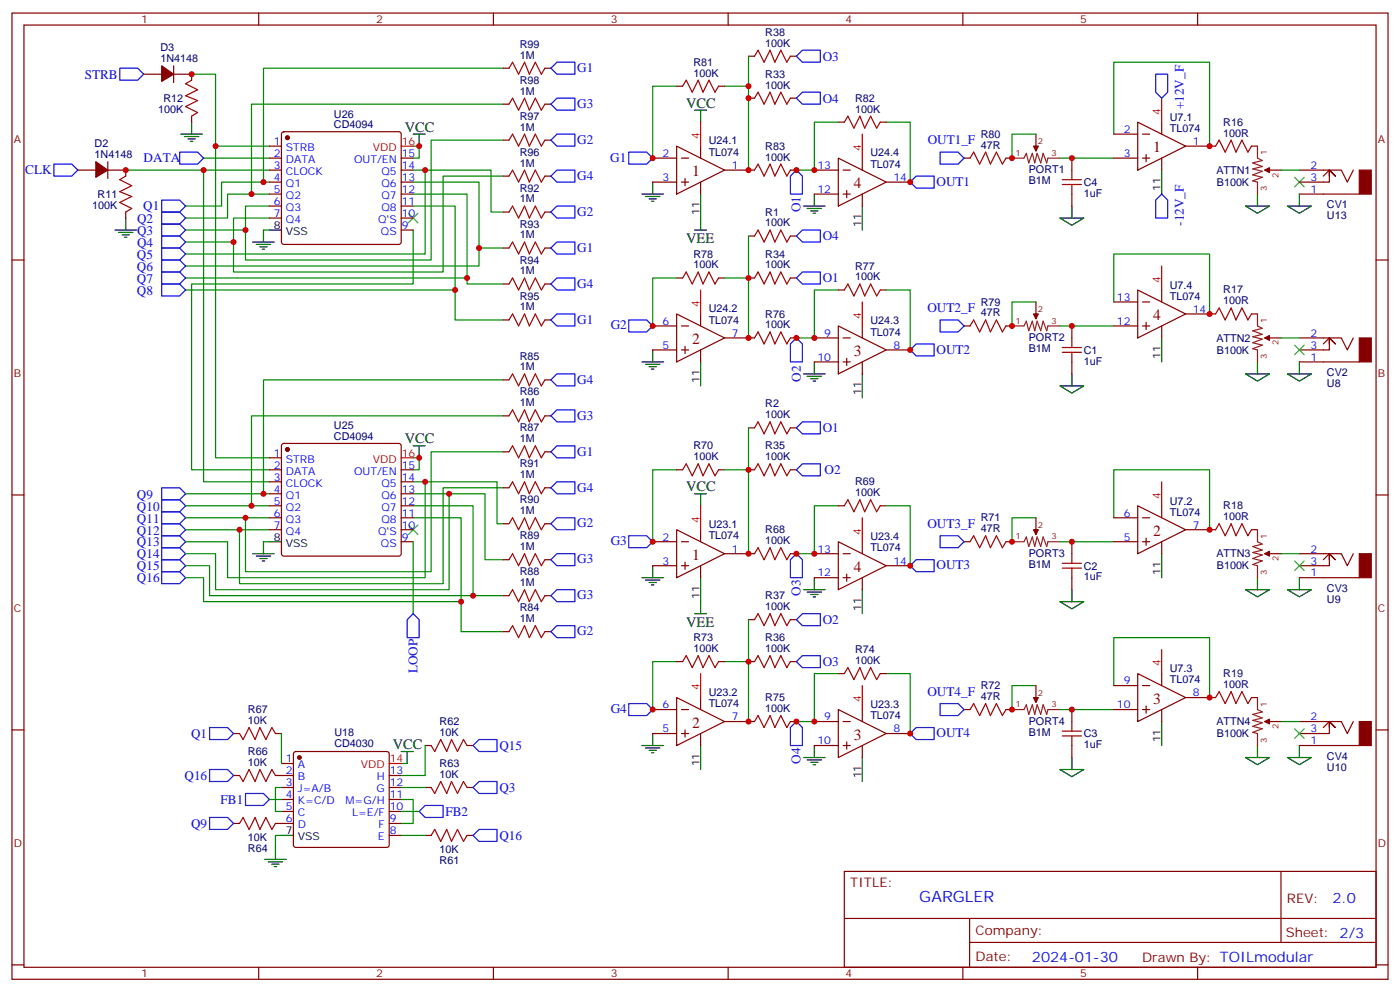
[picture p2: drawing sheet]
<svg xmlns="http://www.w3.org/2000/svg" width="412mm" height="292mm" viewBox="0 0 412 292" stroke-linecap="round" stroke-linejoin="round" font-family="sans-serif">
<g fill="none" stroke="#870000" stroke-width=".35">
<path d="M3.5 3.8h405.4v284.4h-405.4zM7.1 7.4h398.2v277.3h-398.2zM51.2 19.4v4.9M76.2 3.8v3.6M145.3 3.8v3.6M214.5 3.8v3.6M220.5 16.5h1.7M232.8 16.5h1.8M283.6 3.8v3.6M352.8 3.8v3.6M42.3 21.8h5.3M51.2 21.8h5.2v1.8"/>
<path d="M56.4 34.2v1.7M83.1 39l.5-.2h33.9l.5 .2 .2 .5v31.7l-.3 .5-.4 .2h-33.9l-.5-.2-.2-.5v-31.7zM148.2 30.7h1.7M148.2 20.1h1.7M160.5 30.7h1.8M160.5 20.1h1.8M199.3 25.4h1.8M211.7 25.4h1.7M220.5 28.9h1.7M232.8 28.9h1.8M246.9 35.9h1.8M259.3 35.9h1.8"/>
<path d="M305.2 39.5v3.5M328.1 39.5h7M335.1 35.9l14.1 7.1-14.1 7.1zM336.5 39.5h2.2M342.2 35.9v3.6M22.9 50.1h5.3M31.7 50.1h5.3v1.7M31.7 47.6v4.9M79.4 46.5h3.5M79.4 50.1h3.5M79.4 57.1h3.5M79.4 53.6h3.5"/>
<path d="M79.4 43h3.5M118.2 46.5h3.5M118.2 50.1h3.5M118.2 57.1h3.5M118.2 53.6h3.5M148.2 51.8h1.7M148.2 41.2h1.7M160.5 51.8h1.8M160.5 41.2h1.8M192.3 46.5h7M192.3 53.6h7M199.3 43l14.1 7.1-14.1 7z"/>
<path d="M200.7 46.5h2.1M200.7 53.6h2.1M201.8 52.5v2.1M206.4 43v3.5M206.4 53.6v3.5M213.4 50.1h8.8M232.8 50.1h1.8M239.9 50.1h7M239.9 57.1h7M246.9 46.5l14.2 7.1-14.2 7zM248.4 50.1h2.1M248.4 57.1h2.1"/>
<path d="M249.4 56.1v2.1M254 46.5v3.6M254 57.1v3.5M261.1 53.6h7M284 46.5h1.8M296.3 46.5h1.8M315.7 46.5v3.6M315.7 57.1v3.5M328.1 46.5h7M336.5 46.5h2.2M337.6 45.5v2.1M342.2 46.5v3.6"/>
<path d="M349.2 43h8.9M368.7 43h1.7M373.9 50.1h3.6M382.8 50.1h12.3l1.8 3.5 1.7-3.5M382.8 57.1h17.6M389.8 51.8l1.8-1.7 1.7 1.7-1.7-1.7v3.5h-8.8M3.5 76.5h3.6M37 62.4v1.8M79.4 60.6h3.5M79.4 64.2h3.5M118.2 60.6h3.5M118.2 64.2h3.5"/>
<path d="M118.2 67.7h3.5M148.2 62.4h1.7M148.2 73h1.7M160.5 62.4h1.8M160.5 73h1.8M220.5 69.5h1.7M232.8 69.5h1.8M405.3 76.5h3.6M148.2 83.6h1.7M148.2 94.2h1.7M160.5 83.6h1.8M160.5 94.2h1.8"/>
<path d="M192.3 95.9h7M199.3 92.4l14.1 7-14.1 7.1zM199.3 81.8h1.8M200.7 95.9h2.1M206.4 92.4v3.5M211.7 81.8h1.7M213.4 99.4h8.8M220.5 81.8h1.7M232.8 99.4h1.8M232.8 81.8h1.8M239.9 99.4h7M246.9 95.9l14.2 7.1-14.2 7z"/>
<path d="M246.9 85.3h1.8M248.4 99.4h2.1M254 95.9v3.5M259.3 85.3h1.8M284 95.9h1.8M296.3 95.9h1.8M305.2 88.9v3.5M315.7 95.9v3.5M328.1 95.9h7M328.1 88.9h7M335.1 85.3l14.1 7.1-14.1 7zM336.5 95.9h2.2"/>
<path d="M336.5 88.9h2.2M337.6 94.9v2.1M342.2 85.3v3.6M342.2 95.9v3.5M349.2 92.4h8.9M368.7 92.4h1.7M373.9 99.4h3.6M382.8 99.4h12.3l1.8 3.6 1.7-3.6M148.2 111.8h1.7M160.5 111.8h1.8M192.3 103h7M200.7 103h2.1"/>
<path d="M201.8 101.9v2.1M206.4 103v3.5M239.9 106.5h7M248.4 106.5h2.1M249.4 105.4v2.2M254 106.5v3.5M261.1 103h7M315.7 106.5v3.5M382.8 106.5h17.6M389.8 101.2l1.8-1.8 1.7 1.8-1.7-1.8v3.6h-8.8M79.4 138.3h3.5M79.4 134.7h3.5"/>
<path d="M83.1 130.7l.5-.2h33.9l.5 .2 .2 .5v31.7l-.3 .5-.4 .3h-33.9l-.5-.3-.2-.5v-31.7zM118.2 138.3h3.5M148.2 122.4h1.7M148.2 133h1.7M160.5 122.4h1.8M160.5 133h1.8M199.3 138.3h1.8M211.7 138.3h1.7M220.5 138.3h1.7M220.5 125.9h1.7M232.8 138.3h1.8M232.8 125.9h1.8"/>
<path d="M3.5 145.7h3.6M79.4 148.8h3.5M79.4 141.8h3.5M79.4 145.3h3.5M79.4 152.4h3.5M79.4 155.9h3.5M118.2 148.8h3.5M118.2 159.4h3.5M118.2 141.8h3.5M118.2 145.3h3.5M118.2 152.4h3.5M118.2 155.9h3.5"/>
<path d="M148.2 154.1h1.7M148.2 143.5h1.7M160.5 154.1h1.8M160.5 143.5h1.8M192.3 159.4h7M199.3 155.9l14.1 7-14.1 7.1zM200.7 159.4h2.1M206.4 155.9v3.5M246.9 159.4l14.2 7.1-14.2 7zM246.9 148.8h1.8M254 159.4v3.5M259.3 148.8h1.8"/>
<path d="M284 159.4h1.8M296.3 159.4h1.8M305.2 152.4v3.5M315.7 159.4v3.5M328.1 159.4h7M328.1 152.4h7M335.1 148.8l14.1 7.1-14.1 7zM336.5 159.4h2.2M336.5 152.4h2.2M337.6 158.4v2.1M342.2 148.8v3.6M342.2 159.4v3.5"/>
<path d="M349.2 155.9h8.9M368.7 155.9h1.7M405.3 145.7h3.6M148.2 175.3h1.7M148.2 164.7h1.7M160.5 175.3h1.8M160.5 164.7h1.8M192.3 166.5h7M200.7 166.5h2.1M201.8 165.4v2.1M206.4 166.5v3.5M213.4 162.9h8.8"/>
<path d="M232.8 162.9h1.8M239.9 162.9h7M239.9 170h7M248.4 162.9h2.1M248.4 170h2.1M249.4 168.9v2.2M254 170v3.5M261.1 166.5h7M315.7 170v3.5M373.9 162.9h3.6M382.8 162.9h12.3l1.8 3.6 1.7-3.6M382.8 170h17.6"/>
<path d="M389.8 164.7l1.8-1.8 1.7 1.8-1.7-1.8v3.6h-8.8M148.2 185.9h1.7M160.5 185.9h1.8M199.3 194.7h1.8M211.7 194.7h1.7M220.5 194.7h1.7M220.5 182.4h1.7M232.8 194.7h1.8M232.8 182.4h1.8M246.9 198.2h1.8M259.3 198.2h1.8M335.1 198.2l14.1 7.1-14.1 7z"/>
<path d="M342.2 198.2v3.6M3.5 214.8h3.6M68.8 215.9h1.8M81.1 215.9h1.8M125.2 219.4h1.8M137.6 219.4h1.7M192.3 215.9h7M192.3 208.8h7M199.3 205.3l14.1 7-14.1 7.1zM200.7 215.9h2.1M200.7 208.8h2.1M201.8 214.8v2.1"/>
<path d="M206.4 205.3v3.5M206.4 215.9v3.5M213.4 212.3h8.8M232.8 212.3h1.8M239.9 219.4h7M239.9 212.3h7M246.9 208.8l14.2 7.1-14.2 7zM248.4 219.4h2.1M248.4 212.3h2.1M249.4 218.3v2.2M254 208.8v3.5M254 219.4v3.5"/>
<path d="M261.1 215.9h7M284 208.8h1.8M296.3 208.8h1.8M305.2 201.8v3.5M315.7 208.8v3.5M315.7 219.4v3.5M328.1 208.8h7M328.1 201.8h7M336.5 208.8h2.2M336.5 201.8h2.2M337.6 207.8v2.1M342.2 208.8v3.5"/>
<path d="M349.2 205.3h8.9M368.7 205.3h1.7M373.9 212.3h3.6M382.8 212.3h12.3l1.8 3.6 1.7-3.6M382.8 219.4h17.6M389.8 214.1l1.8-1.8 1.7 1.8-1.7-1.8v3.6h-8.8M405.3 214.8h3.6M68.8 228.2h1.8M81.1 228.2h5.3M82.9 231.7h3.5M82.9 224.7h3.5M82.9 235.3h3.5"/>
<path d="M82.9 238.8h3.5M86.7 221.4l.4-.2h26.8l.5 .2 .3 .5v26.8l-.3 .5-.5 .2h-26.8l-.5-.3-.2-.4v-26.8zM114.7 231.7h3.5M114.7 228.2h3.5M114.7 235.3h3.5M114.7 238.8h3.5M125.2 231.7h1.8M137.6 231.7h1.7M68.8 242.3h1.8M81.1 242.3h5.3M114.7 245.9h3.5M114.7 242.3h3.5"/>
<path d="M125.2 245.9h1.8M137.6 245.9h1.7M248.7 256.4h156.6v28.3h-156.6zM377.3 256.5v20.8M248.7 270.3h156.5M285.6 277.3h119.6M285.6 270.3v14.1M3.5 284h3.6M76.2 284.7v3.5M145.3 284.7v3.5M214.5 284.7v3.5M283.6 284.7v3.5"/>
<path d="M352.8 284.7v3.5M405.3 284h3.6"/>
</g>
<g fill="none" stroke="#008700" stroke-width=".35">
<path d="M220.5 16.5v8.9M56.4 21.8h7.1v21.2M148.2 30.7h-74.1v26.4h5.3M148.2 20.1h-70.6v33.5h1.8M199.3 25.4h-7v21.1M213.4 25.4h7.1v24.7M246.9 35.9h-7v14.2h-5.3M261.1 35.9h7v17.7M305.2 39.5h-7.1v7M328.1 39.5v-21.2h28.2v24.7M37 50.1h42.4M60 50.1v91.7h19.4"/>
<path d="M60 46.5h19.4M63.5 43h15.9M63.5 43v91.7h15.9M74.1 57.1h-7.1v7.1h-12.3M77.6 53.6h-12.3v7h-10.6M121.7 57.1h15.9v26.5h10.6M121.7 53.6h19.4v19.4h7.1M121.7 50.1h22.9v12.3h3.6M121.7 43h1.8v3.5h-1.8M125.2 50.1v24.7h-70.5M148.2 51.8h-17.7v28.2h-61.7v-15.8h10.6M148.2 41.2h-21.2v35.3h-54.7v-15.9h7.1"/>
<path d="M312.2 46.5h15.9M377.5 50.1h5.3M54.7 67.7h17.6M54.7 71.2h14.1M77.6 67.7h1.8M121.7 67.7v15.9h-65.3v54.7h23M121.7 60.6h12.4v33.6h14.1M141.1 73v5.3h-86.4M220.5 69.5v12.3M54.7 85.3h79.4M54.7 81.8h82.9M199.3 81.8h-7v14.1"/>
<path d="M213.4 81.8h7.1v17.6M246.9 85.3h-7v14.1h-5.3M261.1 85.3h7v17.7M305.2 88.9h-7.1v7M312.2 95.9h15.9M328.1 88.9v-14.1h28.2v17.6M377.5 99.4h5.3M148.2 111.8h-70.6v33.5h1.8M121.7 134.7h1.8v3.6h-1.8M148.2 133h-21.2v35.2h-54.7v-15.8h7.1M148.2 122.4h-74.1v26.4h5.3M199.3 138.3h-7v21.1"/>
<path d="M213.4 138.3h7.1v24.6M220.5 125.9v12.4M54.7 145.3h22.9M54.7 148.8h19.4M54.7 152.4h17.6M54.7 155.9h15.9M77.6 159.4h1.8M121.7 152.4h14.1v33.5h12.4M121.7 148.8h17.6v26.5h8.9M121.7 145.3h21.2v19.4h5.3M121.7 141.8h24.7v12.3h1.8M121.7 159.4v21.2"/>
<path d="M125.2 141.8v28.2h-58.2v-10.6h-12.3M132.3 145.3v28.2h-68.8v-10.6h-8.8M148.2 143.5h-17.7v28.3h-59.9v-15.9h8.8M246.9 148.8h-7v14.1h-5.3M261.1 148.8h7v17.7M305.2 152.4h-7.1v7M312.2 159.4h15.9M328.1 152.4v-14.1h28.2v17.6M54.7 166.5h7v8.8h77.6M54.7 170h5.3v7.1h75.8M377.5 162.9h5.3M199.3 194.7h-7v14.1"/>
<path d="M213.4 194.7h7.1v17.6M220.5 182.4v12.3M246.9 198.2h-7v14.1h-5.3M261.1 198.2h7v17.7M82.9 215.9v8.8M125.2 219.4v8.8h-7M305.2 201.8h-7.1v7M312.2 208.8h15.9M328.1 201.8v-14.2h28.2v17.7M377.5 212.3h5.3M79.4 235.3h3.5M82.9 231.7h-1.8v7.1h1.8"/>
<path d="M118.2 235.3h3.5v7h-3.5M118.2 224.7h1.7M118.2 238.8h5.3M118.2 231.7h7M82.9 245.9h-1.8v3.5M118.2 245.9h7"/>
</g>
<g fill="none" stroke="#a10000" stroke-width=".35">
<path d="M222.2 16.5l1.1-1.7 1.8 3.5 1.7-3.5 1.4 3.5 1.8-3.5 1.8 3.5 1-1.8M56.4 23.6l-1.7 1.1 3.5 1.7-3.5 1.8 3.5 1.4-3.5 1.8 3.5 1.7-1.8 1.1M149.9 30.7l1.1-1.8 1.8 3.5 1.7-3.5 1.4 3.5 1.8-3.5 1.8 3.5 1-1.7M149.9 20.1l1.1-1.8 1.8 3.5 1.7-3.5 1.4 3.5 1.8-3.5 1.8 3.5 1-1.7M201.1 25.4l1-1.8 1.8 3.5 1.8-3.5 1.4 3.5 1.7-3.5 1.8 3.5 1.1-1.7M222.2 28.9l1.1-1.8 1.8 3.6 1.7-3.6 1.4 3.6 1.8-3.6 1.8 3.6 1-1.8M248.7 35.9l1.1-1.7 1.7 3.5 1.8-3.5 1.4 3.5 1.8-3.5 1.7 3.5 1.1-1.8M37 51.8l-1.7 1.1 3.5 1.7-3.5 1.8 3.5 1.4-3.5 1.8 3.5 1.7-1.8 1.1M149.9 51.8l1.1-1.7 1.8 3.5 1.7-3.5 1.4 3.5 1.8-3.5 1.8 3.5 1-1.8M149.9 41.2l1.1-1.7 1.8 3.5 1.7-3.5 1.4 3.5 1.8-3.5 1.8 3.5 1-1.8M222.2 50.1l1.1-1.8 1.8 3.5 1.7-3.5 1.4 3.5 1.8-3.5 1.8 3.5 1-1.7M285.8 46.5l1-1.7 1.8 3.5 1.7-3.5 1.4 3.5 1.8-3.5 1.8 3.5 1-1.8"/>
<path d="M312.9 52.9h5.7M312.9 54.3h5.7M315.7 50.1v2.8M315.7 54.3v2.8M358.1 43l1-1.8 1.8 3.6 1.8-3.6 1.4 3.6 1.7-3.6 1.8 3.6 1.1-1.8M149.9 62.4l1.1-1.8 1.8 3.6 1.7-3.6 1.4 3.6 1.8-3.6 1.8 3.6 1-1.8M149.9 73l1.1-1.8 1.8 3.6 1.7-3.6 1.4 3.6 1.8-3.6 1.8 3.6 1-1.8M222.2 69.5l1.1-1.8 1.8 3.5 1.7-3.5 1.4 3.5 1.8-3.5 1.8 3.5 1-1.7M149.9 94.2l1.1-1.8 1.8 3.5 1.7-3.5 1.4 3.5 1.8-3.5 1.8 3.5 1-1.7M149.9 83.6l1.1-1.8 1.8 3.5 1.7-3.5 1.4 3.5 1.8-3.5 1.8 3.5 1-1.7M201.1 81.8l1-1.8 1.8 3.6 1.8-3.6 1.4 3.6 1.7-3.6 1.8 3.6 1.1-1.8M222.2 99.4l1.1-1.7 1.8 3.5 1.7-3.5 1.4 3.5 1.8-3.5 1.8 3.5 1-1.8"/>
<path d="M222.2 81.8l1.1-1.8 1.8 3.6 1.7-3.6 1.4 3.6 1.8-3.6 1.8 3.6 1-1.8M248.7 85.3l1.1-1.7 1.7 3.5 1.8-3.5 1.4 3.5 1.8-3.5 1.7 3.5 1.1-1.8M285.8 95.9l1-1.7 1.8 3.5 1.7-3.5 1.4 3.5 1.8-3.5 1.8 3.5 1-1.8M315.7 99.4v2.9M358.1 92.4l1-1.8 1.8 3.6 1.8-3.6 1.4 3.6 1.7-3.6 1.8 3.6 1.1-1.8M149.9 111.8l1.1-1.8 1.8 3.6 1.7-3.6 1.4 3.6 1.8-3.6 1.8 3.6 1-1.8M312.9 102.3h5.7M312.9 103.7h5.7M315.7 103.7v2.8M149.9 122.4l1.1-1.8 1.8 3.5 1.7-3.5 1.4 3.5 1.8-3.5 1.8 3.5 1-1.7M149.9 133l1.1-1.8 1.8 3.5 1.7-3.5 1.4 3.5 1.8-3.5 1.8 3.5 1-1.7M201.1 138.3l1-1.8 1.8 3.5 1.8-3.5 1.4 3.5 1.7-3.5 1.8 3.5 1.1-1.7"/>
<path d="M222.2 138.3l1.1-1.8 1.8 3.5 1.7-3.5 1.4 3.5 1.8-3.5 1.8 3.5 1-1.7M222.2 125.9l1.1-1.8 1.8 3.6 1.7-3.6 1.4 3.6 1.8-3.6 1.8 3.6 1-1.8M149.9 154.1l1.1-1.7 1.8 3.5 1.7-3.5 1.4 3.5 1.8-3.5 1.8 3.5 1-1.8M149.9 143.5l1.1-1.7 1.8 3.5 1.7-3.5 1.4 3.5 1.8-3.5 1.8 3.5 1-1.8M248.7 148.8l1.1-1.7 1.7 3.5 1.8-3.5 1.4 3.5 1.8-3.5 1.7 3.5 1.1-1.8M285.8 159.4l1-1.7 1.8 3.5 1.7-3.5 1.4 3.5 1.8-3.5 1.8 3.5 1-1.8M358.1 155.9l1-1.8 1.8 3.6 1.8-3.6 1.4 3.6 1.7-3.6 1.8 3.6 1.1-1.8M149.9 175.3l1.1-1.8 1.8 3.6 1.7-3.6 1.4 3.6 1.8-3.6 1.8 3.6 1-1.8M149.9 164.7l1.1-1.8 1.8 3.6 1.7-3.6 1.4 3.6 1.8-3.6 1.8 3.6 1-1.8M222.2 162.9l1.1-1.7 1.8 3.5 1.7-3.5 1.4 3.5 1.8-3.5 1.8 3.5 1-1.8M312.9 165.8h5.7M312.9 167.2h5.7"/>
<path d="M315.7 162.9v2.9M315.7 167.2v2.8M149.9 185.9l1.1-1.8 1.8 3.5 1.7-3.5 1.4 3.5 1.8-3.5 1.8 3.5 1-1.7M201.1 194.7l1-1.8 1.8 3.6 1.8-3.6 1.4 3.6 1.7-3.6 1.8 3.6 1.1-1.8M222.2 194.7l1.1-1.8 1.8 3.6 1.7-3.6 1.4 3.6 1.8-3.6 1.8 3.6 1-1.8M222.2 182.4l1.1-1.8 1.8 3.5 1.7-3.5 1.4 3.5 1.8-3.5 1.8 3.5 1-1.7M248.7 198.2l1.1-1.7 1.7 3.5 1.8-3.5 1.4 3.5 1.8-3.5 1.7 3.5 1.1-1.8M70.6 215.9l1 1.7 1.8-3.5 1.7 3.5 1.5-3.5 1.7 3.5 1.8-3.5 1 1.8M127 219.4l1.1 1.8 1.7-3.6 1.8 3.6 1.4-3.6 1.8 3.6 1.7-3.6 1.1 1.8M222.2 212.3l1.1-1.7 1.8 3.5 1.7-3.5 1.4 3.5 1.8-3.5 1.8 3.5 1-1.8M285.8 208.8l1-1.8 1.8 3.6 1.7-3.6 1.4 3.6 1.8-3.6 1.8 3.6 1-1.8M312.9 215.2h5.7"/>
<path d="M312.9 216.6h5.7M315.7 212.3v2.9M315.7 216.6v2.8M358.1 205.3l1-1.8 1.8 3.5 1.8-3.5 1.4 3.5 1.7-3.5 1.8 3.5 1.1-1.7M70.6 228.2l1 1.8 1.8-3.6 1.7 3.6 1.5-3.6 1.7 3.6 1.8-3.6 1 1.8M127 231.7l1.1 1.8 1.7-3.5 1.8 3.5 1.4-3.5 1.8 3.5 1.7-3.5 1.1 1.7M70.6 242.3l1-1.7 1.8 3.5 1.7-3.5 1.5 3.5 1.7-3.5 1.8 3.5 1-1.8M127 245.9l1.1-1.8 1.7 3.5 1.8-3.5 1.4 3.5 1.8-3.5 1.7 3.5 1.1-1.7"/>
</g>
<g fill="none" stroke="#000" stroke-width=".35">
<path d="M53.3 39.5h6.3M56.4 35.9v3.6M121.7 39.5h3.5M123.5 39.5v3.5M204.6 32.4h3.5M206.4 32.4v3.5M54.3 40.2h4.3M55.4 40.9h2.1M56.1 41.6h.7M189.1 57.1h6.3M190.1 57.8h4.3M191.2 58.5h2.1"/>
<path d="M191.9 59.2h.7M192.3 53.6v3.5M206.4 57.1v10.6M239.9 57.1v3.5M342.2 50.1v7M370.4 57.1v3.5M382.8 57.1v3.5M391.6 50.1v1.7M33.9 67.7h6.3M34.9 68.4h4.3M36 69.1h2.1M36.7 69.8h.7"/>
<path d="M37 64.2v3.5M74.4 71.2h6.4M75.5 71.9h4.2M76.6 72.6h2.1M77.3 73.3h.7M77.6 67.7v3.5M79.4 67.7h3.5M204.6 67.7h3.5M236.7 60.6h6.4M237.8 61.3h4.2M238.8 62.1h2.1M239.5 62.8h.7"/>
<path d="M254 60.6v7.1M312.2 64.2h7.1l-3.6 2.1zM315.7 60.6v3.6M366.9 60.6h7l-3.5 2.2zM379.2 60.6h7.1l-3.5 2.2zM342.2 99.4v7.1M391.6 99.4v1.8M189.1 106.5h6.3M190.1 107.2h4.3M191.2 107.9h2.1M191.9 108.6h.7M192.3 103v3.5"/>
<path d="M206.4 106.5v7.1M236.7 110h6.4M237.8 110.7h4.2M238.8 111.4h2.1M239.5 112.1h.7M239.9 106.5v3.5M254 110v7.1M312.2 113.6h7.1l-3.6 2.1zM315.7 110v3.6M366.9 110h7l-3.5 2.1zM370.4 106.5v3.5M379.2 110h7.1l-3.5 2.1z"/>
<path d="M382.8 106.5v3.5M121.7 131.2h3.5M123.5 131.2v3.5M77.6 159.4v3.5M79.4 159.4h3.5M204.6 145.3h3.5M206.4 145.3v3.5M74.4 162.9h6.4M75.5 163.7h4.2M76.6 164.4h2.1M77.3 165.1h.7M189.1 170h6.3"/>
<path d="M190.1 170.7h4.3M191.2 171.4h2.1M191.9 172.1h.7M192.3 166.5v3.5M206.4 170v10.6M236.7 173.5h6.4M237.8 174.2h4.2M238.8 174.9h2.1M239.5 175.6h.7M239.9 170v3.5M254 173.5v7.1M312.2 177.1h7.1l-3.6 2.1z"/>
<path d="M315.7 173.5v3.6M342.2 162.9v7.1M366.9 173.5h7l-3.5 2.1zM370.4 170v3.5M379.2 173.5h7.1l-3.5 2.1zM382.8 170v3.5M391.6 162.9v1.8M204.6 180.6h3.5M189.1 219.4h6.3M192.3 215.9v3.5M206.4 219.4v7M239.9 219.4v3.5"/>
<path d="M342.2 212.3v7.1M370.4 219.4v3.5M382.8 219.4v3.5M391.6 212.3v1.8M118.2 221.2h3.5M119.9 221.2v3.5M190.1 220.1h4.3M191.2 220.8h2.1M191.9 221.5h.7M236.7 222.9h6.4M237.8 223.6h4.2M238.8 224.3h2.1"/>
<path d="M239.5 225h.7M254 222.9v7.1M312.2 226.4h7.1l-3.6 2.2zM315.7 222.9v3.5M366.9 222.9h7l-3.5 2.1zM379.2 222.9h7.1l-3.5 2.1zM78 252.9h6.3M79 253.6h4.3M80.1 254.3h2.1M80.8 255h.7M81.1 249.4v3.5M82.9 245.9h3.5"/>
</g>
<g fill="#870000" stroke="#870000" stroke-width=".35">
<path d="M400.4 50.1h3.5v7h-3.5z"/>
<path d="M304.4 43h1.5l-.7 1.4z"/>
<path d="M304.4 92.4h1.5l-.7 1.4z"/>
<path d="M400.4 99.4h3.5v7.1h-3.5z"/>
<path d="M304.4 155.9h1.5l-.7 1.4z"/>
<path d="M400.4 162.9h3.5v7.1h-3.5z"/>
<path d="M304.4 205.3h1.5l-.7 1.4z"/>
<path d="M400.4 212.3h3.5v7.1h-3.5z"/>
<path d="M372.5 50.1l1.4-.7v1.4z"/>
<path d="M372.5 99.4l1.4-.7v1.5z"/>
<path d="M372.5 162.9l1.4-.7v1.5z"/>
<path d="M372.5 212.3l1.4-.7v1.4z"/>
<path d="M28.2 47.6l3.5 2.5-3.5 2.1z"/>
<path d="M47.6 19.4l3.6 2.4-3.6 2.2z"/>
<circle cx="88.2" cy="222.9" r=".53"/>
<circle cx="84.7" cy="132.3" r=".53"/>
<circle cx="84.7" cy="40.5" r=".53"/>
</g>
<g fill="none" stroke="#f00" stroke-width=".35">
<path d="M206.4 35.9v7.1M254 39.5v7M342.2 28.9v7M118.2 43h3.5M342.2 78.3v7M206.4 85.3v7.1M254 88.9v7M118.2 134.7h3.5M206.4 148.8v7.1M254 152.4v7M342.2 141.8v7M206.4 198.2v7.1"/>
<path d="M342.2 191.2v7M254 201.8v7M114.7 224.7h3.5"/>
</g>
<path d="M381.4 52.2l2.8 2.8M384.2 52.2l-2.8 2.8M120.3 62.8l2.8 2.8M123.1 62.8l-2.8 2.8M381.4 101.6l2.8 2.8M384.2 101.6l-2.8 2.8M120.3 154.5l2.8 2.8M123.1 154.5l-2.8 2.8M381.4 165.1l2.8 2.8M384.2 165.1l-2.8 2.8M381.4 214.5l2.8 2.8M384.2 214.5l-2.8 2.8" fill="none" stroke="#3c3" stroke-width=".35"/>
<g fill="none" stroke="#00f" stroke-width=".35">
<path d="M234.6 16.5l1.8-1.7h5.3v3.5h-5.3zM35.3 20.1h5.3l1.7 1.7-1.7 1.8h-5.3zM162.3 20.1l1.7-1.8h5.3v3.5h-5.3zM164 28.9h5.3v3.5h-5.3l-1.7-1.7zM234.6 28.9l1.8-1.8h5.3v3.6h-5.3zM340.4 21.8h3.6v5.3l-1.8 1.8-1.8-1.8zM15.9 48.3h5.3l1.7 1.8-1.7 1.7h-5.3zM47.6 58.9h5.3l1.8 1.7-1.8 1.8h-5.3zM52.9 44.8h5.3l1.8 1.7-1.8 1.8h-5.3zM162.3 41.2l1.7-1.7h5.3v3.5h-5.3zM164 50.1h5.3v3.5h-5.3l-1.7-1.8zM185.2 44.8h5.3l1.8 1.7-1.8 1.8h-5.3z"/>
<path d="M234.6 50.1l1.8 1.7v5.3h-3.6v-5.3zM268.1 53.6l1.8-1.8h5.3v3.6h-5.3zM276.9 44.8h5.3l1.8 1.7-1.8 1.8h-5.3zM342.2 57.1l1.8 1.8v5.3h-3.6v-5.3zM47.6 62.4h5.3l1.8 1.8-1.8 1.7h-5.3zM47.6 65.9h5.3l1.8 1.8-1.8 1.8h-5.3zM47.6 69.5h5.3l1.8 1.7-1.8 1.8h-5.3zM47.6 73h5.3l1.8 1.8-1.8 1.7h-5.3zM47.6 76.5h5.3l1.8 1.8-1.8 1.7h-5.3zM162.3 73l1.7-1.8h5.3v3.6h-5.3zM162.3 62.4l1.7-1.8h5.3v3.6h-5.3zM236.4 67.7h5.3v3.5h-5.3l-1.8-1.7z"/>
<path d="M47.6 80h5.3l1.8 1.8-1.8 1.8h-5.3zM47.6 83.6h5.3l1.8 1.7-1.8 1.8h-5.3zM162.3 94.2l1.7-1.8h5.3v3.5h-5.3zM162.3 83.6l1.7-1.8h5.3v3.5h-5.3zM185.2 94.2h5.3l1.8 1.7-1.8 1.8h-5.3zM234.6 81.8l1.8-1.8h5.3v3.6h-5.3zM234.6 99.4l1.8 1.8v5.3h-3.6v-5.3zM276.9 94.2h5.3l1.8 1.7-1.8 1.8h-5.3zM162.3 111.8l1.7-1.8h5.3v3.6h-5.3zM268.1 103l1.8-1.8h5.3v3.5h-5.3zM162.3 122.4l1.7-1.8h5.3v3.5h-5.3zM162.3 133l1.7-1.8h5.3v3.5h-5.3z"/>
<path d="M234.6 138.3l1.8-1.8h5.3v3.5h-5.3zM234.6 125.9l1.8-1.8h5.3v3.6h-5.3zM47.6 143.5h5.3l1.8 1.8-1.8 1.8h-5.3zM47.6 147.1h5.3l1.8 1.7-1.8 1.8h-5.3zM47.6 150.6h5.3l1.8 1.8-1.8 1.7h-5.3zM47.6 154.1h5.3l1.8 1.8-1.8 1.8h-5.3zM47.6 157.7h5.3l1.8 1.7-1.8 1.8h-5.3zM162.3 143.5l1.7-1.7h5.3v3.5h-5.3zM162.3 154.1l1.7-1.7h5.3v3.5h-5.3zM185.2 157.7h5.3l1.8 1.7-1.8 1.8h-5.3zM276.9 157.7h5.3l1.8 1.7-1.8 1.8h-5.3zM47.6 161.2h5.3l1.8 1.7-1.8 1.8h-5.3z"/>
<path d="M47.6 164.7h5.3l1.8 1.8-1.8 1.7h-5.3zM47.6 168.2h5.3l1.8 1.8-1.8 1.8h-5.3zM162.3 164.7l1.7-1.8h5.3v3.6h-5.3zM162.3 175.3l1.7-1.8h5.3v3.6h-5.3zM234.6 162.9l1.8 1.8v5.3h-3.6v-5.3zM268.1 166.5l1.8-1.8h5.3v3.5h-5.3zM121.7 180.6l1.8 1.8v5.2h-3.6v-5.2zM162.3 185.9l1.7-1.8h5.3v3.5h-5.3zM234.6 194.7l1.8-1.8h5.3v3.6h-5.3zM236.4 180.6h5.3v3.5h-5.3l-1.8-1.7zM61.7 214.1h5.3l1.8 1.8-1.8 1.7h-5.3zM139.3 219.4l1.8-1.8h5.3v3.6h-5.3z"/>
<path d="M185.2 207h5.3l1.8 1.8-1.8 1.8h-5.3zM234.6 212.3l1.8 1.8v5.3h-3.6v-5.3zM268.1 215.9l1.8-1.8h5.3v3.5h-5.3zM276.9 207h5.3l1.8 1.8-1.8 1.8h-5.3zM61.7 226.4h5.3l1.8 1.8-1.8 1.8h-5.3zM72.3 233.5h5.3l1.8 1.8-1.8 1.7h-5.3zM123.5 238.8l1.7-1.8h5.3v3.6h-5.3zM139.3 231.7l1.8-1.7h5.3v3.5h-5.3zM61.7 240.6h5.3l1.8 1.7-1.8 1.8h-5.3zM141.1 244.1h5.3v3.5h-5.3l-1.8-1.7z"/>
</g>
<g fill="none" stroke="#8c2424" stroke-width=".35">
<path d="M298.1 46.5h3.5l.7-1.4 .7 2.8 1.1-2.8 .7 2.8 .7-2.8 1.1 2.8 .7-2.8 1 2.8 .4-1.4h3.5M305.2 43v1.4M370.4 43v3.5l1.4 .7-2.8 .7 2.8 1.1-2.8 .7 2.8 .7-2.8 1.1 2.8 .7-2.8 1 1.4 .4v3.5M372.5 50.1h1.4M298.1 95.9h3.5l.7-1.4 .7 2.8 1.1-2.8 .7 2.8 .7-2.8 1.1 2.8 .7-2.8 1 2.8 .4-1.4h3.5M305.2 92.4v1.4M370.4 92.4v3.5l1.4 .7-2.8 .7 2.8 1.1-2.8 .7 2.8 .7-2.8 1.1 2.8 .7-2.8 1 1.4 .4v3.5M372.5 99.4h1.4M298.1 159.4h3.5l.7-1.4 .7 2.8 1.1-2.8 .7 2.8 .7-2.8 1.1 2.8 .7-2.8 1 2.8 .4-1.4h3.5M305.2 155.9v1.4M370.4 155.9v3.5l1.4 .7-2.8 .7 2.8 1.1-2.8 .7 2.8 .7-2.8 1.1 2.8 .7-2.8 1 1.4 .4v3.5M372.5 162.9h1.4"/>
<path d="M298.1 208.8h3.5l.7-1.4 .7 2.8 1.1-2.8 .7 2.8 .7-2.8 1.1 2.8 .7-2.8 1 2.8 .4-1.4h3.5M305.2 205.3v1.4M370.4 205.3v3.5l1.4 .7-2.8 .7 2.8 1.1-2.8 .7 2.8 .7-2.8 1 2.8 .8-2.8 1 1.4 .4v3.5M372.5 212.3h1.4"/>
</g>
<g fill="#c00">
<circle cx="220.5" cy="212.3" r=".88"/>
<circle cx="239.9" cy="162.9" r=".88"/>
<circle cx="220.5" cy="162.9" r=".88"/>
<circle cx="220.5" cy="99.4" r=".88"/>
<circle cx="220.5" cy="50.1" r=".88"/>
<circle cx="123.5" cy="134.7" r=".88"/>
<circle cx="123.5" cy="43" r=".88"/>
<circle cx="298.1" cy="46.5" r=".88"/>
<circle cx="298.1" cy="95.9" r=".88"/>
<circle cx="298.1" cy="159.4" r=".88"/>
<circle cx="298.1" cy="208.8" r=".88"/>
<circle cx="74.1" cy="57.1" r=".88"/>
<circle cx="125.2" cy="50.1" r=".88"/>
<circle cx="141.1" cy="73" r=".88"/>
<circle cx="134.1" cy="85.3" r=".88"/>
<circle cx="68.8" cy="71.2" r=".88"/>
<circle cx="72.3" cy="67.7" r=".88"/>
<circle cx="137.6" cy="81.8" r=".88"/>
<circle cx="77.6" cy="145.3" r=".88"/>
<circle cx="74.1" cy="148.8" r=".88"/>
<circle cx="72.3" cy="152.4" r=".88"/>
<circle cx="70.6" cy="155.9" r=".88"/>
<circle cx="125.2" cy="141.8" r=".88"/>
<circle cx="139.3" cy="175.3" r=".88"/>
<circle cx="135.8" cy="177.1" r=".88"/>
<circle cx="77.6" cy="53.6" r=".88"/>
<circle cx="132.3" cy="145.3" r=".88"/>
<circle cx="239.9" cy="99.4" r=".88"/>
<circle cx="239.9" cy="50.1" r=".88"/>
<circle cx="220.5" cy="81.8" r=".88"/>
<circle cx="220.5" cy="138.3" r=".88"/>
<circle cx="220.5" cy="194.7" r=".88"/>
<circle cx="192.3" cy="95.9" r=".88"/>
<circle cx="192.3" cy="159.4" r=".88"/>
<circle cx="192.3" cy="208.8" r=".88"/>
<circle cx="192.3" cy="46.5" r=".88"/>
<circle cx="356.3" cy="43" r=".88"/>
<circle cx="356.3" cy="92.4" r=".88"/>
<circle cx="356.3" cy="155.9" r=".88"/>
<circle cx="356.3" cy="205.3" r=".88"/>
<circle cx="37" cy="50.1" r=".88"/>
<circle cx="60" cy="50.1" r=".88"/>
<circle cx="56.4" cy="21.8" r=".88"/>
<circle cx="268.1" cy="53.6" r=".88"/>
<circle cx="268.1" cy="103" r=".88"/>
<circle cx="268.1" cy="166.5" r=".88"/>
<circle cx="268.1" cy="215.9" r=".88"/>
<circle cx="63.5" cy="43" r=".88"/>
<circle cx="234.6" cy="50.1" r=".88"/>
<circle cx="234.6" cy="99.4" r=".88"/>
<circle cx="234.6" cy="162.9" r=".88"/>
<circle cx="239.9" cy="212.3" r=".88"/>
<circle cx="234.6" cy="212.3" r=".88"/>
<circle cx="220.5" cy="28.9" r=".88"/>
<circle cx="220.5" cy="25.4" r=".88"/>
<circle cx="315.7" cy="46.5" r=".88"/>
<circle cx="315.7" cy="95.9" r=".88"/>
<circle cx="315.7" cy="159.4" r=".88"/>
<circle cx="315.7" cy="208.8" r=".88"/>
</g>
<g font-size="4.6" fill="#800">
<text x="339.7" y="44.8">1</text>
<text x="203.9" y="51.8">1</text>
<text x="251.5" y="55.4">4</text>
<text x="339.7" y="94.2">4</text>
<text x="203.9" y="101.2">2</text>
<text x="251.5" y="104.7">3</text>
<text x="339.7" y="157.7">2</text>
<text x="203.9" y="164.7">1</text>
<text x="251.5" y="168.2">4</text>
<text x="339.7" y="207">3</text>
<text x="203.9" y="214.1">2</text>
<text x="251.5" y="217.6">3</text>
</g>
<text font-size="4.6" fill="#00f" x="270.8" y="265.5">GARGLER</text>
<g font-size="4.2">
<text x="202.1" y="31.7">VCC</text>
<text x="119.2" y="38.8">VCC</text>
<text x="202.1" y="71.6">VEE</text>
<text x="119.2" y="130.5">VCC</text>
<text x="202.1" y="144.6">VCC</text>
<text x="202.1" y="184.5">VEE</text>
<text x="115.7" y="220.5">VCC</text>
</g>
<g font-size="4.2" fill="#00f">
<text x="392.5" y="265.7">2.0</text>
<text x="304" y="283.1">2024-01-30</text>
</g>
<g font-size="3.9" fill="#00f">
<text x="242.4" y="17.8">O3</text>
<text x="24.9" y="23.1">STRB</text>
<text x="170" y="21.3">G1</text>
<text x="170" y="31.7">G3</text>
<text x="242.4" y="30.2">O4</text>
<text x="348.7" y="32.1" transform="rotate(-90 348.7 32.1)">+12V_F</text>
<text x="42.3" y="47.8">DATA</text>
<text x="170" y="42.3">G2</text>
<text x="179.8" y="47.8">G1</text>
<text x="273.3" y="42.4">OUT1_F</text>
<text x="7.4" y="51.3">CLK</text>
<text x="170" y="52.9">G4</text>
<text x="275.9" y="54.8">OUT1</text>
<text x="40.4" y="65.5">Q2</text>
<text x="42.2" y="61.9">Q1</text>
<text x="170" y="63.5">G2</text>
<text x="235.8" y="62.4" transform="rotate(-90 235.8 62.4)">O1</text>
<text x="40.4" y="69">Q3</text>
<text x="242.4" y="70.7">O4</text>
<text x="348.7" y="66.5" transform="rotate(-90 348.7 66.5)">-12V_F</text>
<text x="40.3" y="76.2">Q5</text>
<text x="40.4" y="72.6">Q4</text>
<text x="170" y="74.2">G1</text>
<text x="40.3" y="79.7">Q6</text>
<text x="40.3" y="83.2">Q7</text>
<text x="242.4" y="83">O1</text>
<text x="40.3" y="86.7">Q8</text>
<text x="170" y="84.7">G4</text>
<text x="170" y="95.4">G1</text>
<text x="273.2" y="91.8">OUT2_F</text>
<text x="179.9" y="96.9">G2</text>
<text x="275.9" y="104.1">OUT2</text>
<text x="170" y="112.9">G4</text>
<text x="235.9" y="112.3" transform="rotate(-90 235.9 112.3)">O2</text>
<text x="170" y="123.5">G3</text>
<text x="242.4" y="127.2">O1</text>
<text x="170" y="134.1">G1</text>
<text x="242.9" y="139.5">O2</text>
<text x="40.3" y="146.7">Q9</text>
<text x="170" y="144.7">G4</text>
<text x="40.3" y="150.2">Q10</text>
<text x="40.3" y="153.8">Q11</text>
<text x="170" y="155.2">G2</text>
<text x="273.2" y="155.3">OUT3_F</text>
<text x="40.3" y="157.3">Q12</text>
<text x="40.3" y="160.8">Q13</text>
<text x="179.9" y="160.4">G3</text>
<text x="40.3" y="164.3">Q14</text>
<text x="40.3" y="167.9">Q15</text>
<text x="170" y="165.8">G3</text>
<text x="275.9" y="167.6">OUT3</text>
<text x="40.3" y="171.4">Q16</text>
<text x="170" y="176.4">G3</text>
<text x="235.8" y="175.3" transform="rotate(-90 235.8 175.3)">O3</text>
<text x="242.4" y="183.6">O2</text>
<text x="170" y="187">G2</text>
<text x="242.4" y="196">O3</text>
<text x="123" y="198.2" transform="rotate(-90 123 198.2)">LOOP</text>
<text x="179.9" y="209.8">G4</text>
<text x="273.2" y="204.7">OUT4_F</text>
<text x="56.3" y="217.1">Q1</text>
<text x="147.1" y="220.7">Q15</text>
<text x="275.9" y="216.9">OUT4</text>
<text x="235.8" y="224.7" transform="rotate(-90 235.8 224.7)">O4</text>
<text x="54.4" y="229.5">Q16</text>
<text x="147.1" y="233">Q3</text>
<text x="65" y="236.5">FB1</text>
<text x="56.3" y="243.6">Q9</text>
<text x="131.2" y="240.1">FB2</text>
<text x="147.1" y="247.1">Q16</text>
</g>
<g font-size="3.9" fill="#800">
<text x="250.5" y="261">TITLE:</text>
<text x="379.1" y="265.7">REV:</text>
<text x="287.4" y="275.2">Company:</text>
<text x="378.7" y="275.8">Sheet: 2/3</text>
<text x="287.4" y="282.9">Date:</text>
<text x="336.4" y="283">Drawn By: TOILmodular</text>
</g>
<g font-size="3.2" fill="#800">
<text x="41.6" y="6.8">1</text>
<text x="110.8" y="6.8">2</text>
<text x="179.9" y="6.8">3</text>
<text x="249.1" y="6.8">4</text>
<text x="318.2" y="6.8">5</text>
<text x="4.1" y="41.9">A</text>
<text x="405.9" y="41.9">A</text>
<text x="4.1" y="111.1">B</text>
<text x="405.9" y="111.1">B</text>
<text x="4.1" y="180.2">C</text>
<text x="405.9" y="180.2">C</text>
<text x="4.1" y="249.4">D</text>
<text x="405.9" y="249.4">D</text>
<text x="41.6" y="287.7">1</text>
<text x="110.8" y="287.7">2</text>
<text x="179.9" y="287.7">3</text>
<text x="249.1" y="287.7">4</text>
<text x="318.2" y="287.7">5</text>
</g>
<g font-size="3.2" fill="#000080">
<text x="225.4" y="10.5">R38</text>
<text x="47.3" y="15.1">D3</text>
<text x="153.1" y="17.3">1M</text>
<text x="153.1" y="14.1">R99</text>
<text x="225.4" y="13.7">100K</text>
<text x="47.3" y="18.3">1N4148</text>
<text x="204.3" y="22.5">100K</text>
<text x="204.3" y="19.4">R81</text>
<text x="225.4" y="22.9">R33</text>
<text x="153.1" y="27.8">1M</text>
<text x="153.1" y="24.7">R98</text>
<text x="225.4" y="26.1">100K</text>
<text x="251.9" y="30">R82</text>
<text x="46.6" y="33.3">100K</text>
<text x="48.2" y="30.2">R12</text>
<text x="98.4" y="34.6">U26</text>
<text x="153.1" y="35.2">R97</text>
<text x="251.9" y="33.1">100K</text>
<text x="344.6" y="35.6">U7.1</text>
<text x="98.4" y="37.7">CD4094</text>
<text x="153.1" y="38.4">1M</text>
<text x="288.9" y="40.5">R80</text>
<text x="344.6" y="38.8">TL074</text>
<text x="360.3" y="40.2">100R</text>
<text x="360.3" y="37">R16</text>
<text x="27.9" y="46.5">1N4148</text>
<text x="27.9" y="43.4">D2</text>
<text x="153.1" y="45.8">R96</text>
<text x="208.8" y="45.9">TL074</text>
<text x="208.8" y="42.4">U24.1</text>
<text x="225.4" y="47.2">100K</text>
<text x="225.4" y="44.1">R83</text>
<text x="256.4" y="46">U24.4</text>
<text x="288.9" y="43.7">47R</text>
<text x="153.1" y="49">1M</text>
<text x="256.4" y="49.4">TL074</text>
<text x="303" y="51">PORT1</text>
<text x="358.3" y="51.1">ATTN1</text>
<text x="28.7" y="58.4">R11</text>
<text x="153.1" y="59.6">1M</text>
<text x="153.1" y="56.4">R92</text>
<text x="303" y="54.2">B1M</text>
<text x="319.3" y="57.9">1uF</text>
<text x="319.3" y="54.7">C4</text>
<text x="358.4" y="54.7">B100K</text>
<text x="27.2" y="61.5">100K</text>
<text x="225.4" y="63.5">R1</text>
<text x="390.9" y="61.3">CV1</text>
<text x="390.9" y="64.6">U13</text>
<text x="153.1" y="70.2">1M</text>
<text x="153.1" y="67">R93</text>
<text x="225.4" y="66.6">100K</text>
<text x="153.1" y="77.6">R94</text>
<text x="204.3" y="75.8">R78</text>
<text x="225.4" y="75.8">R34</text>
<text x="153.1" y="80.8">1M</text>
<text x="204.3" y="79">100K</text>
<text x="225.4" y="79">100K</text>
<text x="251.9" y="82.5">100K</text>
<text x="251.9" y="79.3">R77</text>
<text x="153.1" y="88.2">R95</text>
<text x="288.9" y="89.9">R79</text>
<text x="344.6" y="88.2">TL074</text>
<text x="344.6" y="85">U7.4</text>
<text x="360.3" y="89.6">100R</text>
<text x="360.3" y="86.3">R17</text>
<text x="153.1" y="91.3">1M</text>
<text x="208.8" y="95.2">TL074</text>
<text x="208.8" y="91.8">U24.2</text>
<text x="225.4" y="93.5">R76</text>
<text x="256.4" y="95.4">U24.3</text>
<text x="288.9" y="93.1">47R</text>
<text x="225.4" y="96.6">100K</text>
<text x="256.4" y="98.8">TL074</text>
<text x="303" y="100.4">PORT2</text>
<text x="358.3" y="100.5">ATTN2</text>
<text x="153.1" y="105.8">R85</text>
<text x="303" y="103.6">B1M</text>
<text x="319.3" y="107.3">1uF</text>
<text x="319.3" y="104.1">C1</text>
<text x="358.4" y="104.1">B100K</text>
<text x="153.1" y="109">1M</text>
<text x="390.9" y="110.7">CV2</text>
<text x="390.9" y="114">U8</text>
<text x="153.1" y="119.6">1M</text>
<text x="153.1" y="116.4">R86</text>
<text x="225.4" y="119.9">R2</text>
<text x="225.4" y="123.1">100K</text>
<text x="98.4" y="129.4">CD4094</text>
<text x="98.4" y="126.3">U25</text>
<text x="153.1" y="130.1">1M</text>
<text x="153.1" y="127">R87</text>
<text x="153.1" y="137.5">R91</text>
<text x="204.3" y="135.4">100K</text>
<text x="204.3" y="132.3">R70</text>
<text x="225.4" y="135.4">100K</text>
<text x="225.4" y="132.3">R35</text>
<text x="153.1" y="140.7">1M</text>
<text x="251.9" y="142.8">R69</text>
<text x="153.1" y="148.1">R90</text>
<text x="251.9" y="146">100K</text>
<text x="344.6" y="148.5">U7.2</text>
<text x="360.3" y="149.8">R18</text>
<text x="153.1" y="151.3">1M</text>
<text x="208.8" y="155.3">U23.1</text>
<text x="288.9" y="153.4">R71</text>
<text x="344.6" y="151.7">TL074</text>
<text x="360.3" y="153.1">100R</text>
<text x="153.1" y="161.9">1M</text>
<text x="153.1" y="158.7">R89</text>
<text x="208.8" y="158.7">TL074</text>
<text x="225.4" y="160.1">100K</text>
<text x="225.4" y="157">R68</text>
<text x="256.4" y="158.9">U23.4</text>
<text x="288.9" y="156.6">47R</text>
<text x="256.4" y="162.3">TL074</text>
<text x="303" y="167.1">B1M</text>
<text x="303" y="163.9">PORT3</text>
<text x="319.3" y="167.6">C2</text>
<text x="358.3" y="164">ATTN3</text>
<text x="358.4" y="167.6">B100K</text>
<text x="153.1" y="172.5">1M</text>
<text x="153.1" y="169.3">R88</text>
<text x="319.3" y="170.8">1uF</text>
<text x="153.1" y="179.9">R84</text>
<text x="225.4" y="179.5">100K</text>
<text x="225.4" y="176.4">R37</text>
<text x="390.9" y="174.2">CV3</text>
<text x="390.9" y="177.5">U9</text>
<text x="153.1" y="183.1">1M</text>
<text x="204.3" y="191.9">100K</text>
<text x="204.3" y="188.7">R73</text>
<text x="225.4" y="191.9">100K</text>
<text x="225.4" y="188.7">R36</text>
<text x="251.9" y="195.4">100K</text>
<text x="251.9" y="192.2">R74</text>
<text x="344.6" y="197.9">U7.3</text>
<text x="288.9" y="202.8">R72</text>
<text x="344.6" y="201.1">TL074</text>
<text x="360.3" y="202.5">100R</text>
<text x="360.3" y="199.2">R19</text>
<text x="73" y="209.8">R67</text>
<text x="208.8" y="208.1">TL074</text>
<text x="208.8" y="204.7">U23.2</text>
<text x="225.4" y="209.5">100K</text>
<text x="225.4" y="206.3">R75</text>
<text x="256.4" y="208.3">U23.3</text>
<text x="288.9" y="206">47R</text>
<text x="73" y="213">10K</text>
<text x="129.5" y="213.4">R62</text>
<text x="256.4" y="211.7">TL074</text>
<text x="303" y="213.2">PORT4</text>
<text x="358.3" y="213.4">ATTN4</text>
<text x="98.5" y="219.8">CD4030</text>
<text x="98.5" y="216.4">U18</text>
<text x="129.5" y="216.6">10K</text>
<text x="303" y="216.5">B1M</text>
<text x="319.3" y="220.2">1uF</text>
<text x="319.3" y="217">C3</text>
<text x="358.4" y="217">B100K</text>
<text x="73" y="225.4">10K</text>
<text x="73" y="222.2">R66</text>
<text x="129.5" y="225.7">R63</text>
<text x="390.9" y="223.6">CV4</text>
<text x="390.9" y="226.9">U10</text>
<text x="129.5" y="228.9">10K</text>
<text x="73" y="247.6">10K</text>
<text x="73" y="250.8">R64</text>
<text x="129.5" y="251.1">10K</text>
<text x="129.5" y="254.3">R61</text>
</g>
<g font-size="3.2" fill="#f00">
<text x="341.8" y="33.8" transform="rotate(-90 341.8 33.8)">4</text>
<text x="206" y="40.9" transform="rotate(-90 206 40.9)">4</text>
<text x="109.8" y="44.4">VDD</text>
<text x="118.4" y="42.7">16</text>
<text x="253.6" y="44.4" transform="rotate(-90 253.6 44.4)">4</text>
<text x="341.8" y="83.2" transform="rotate(-90 341.8 83.2)">4</text>
<text x="206" y="90.3" transform="rotate(-90 206 90.3)">4</text>
<text x="253.6" y="93.8" transform="rotate(-90 253.6 93.8)">4</text>
<text x="109.8" y="136.1">VDD</text>
<text x="118.4" y="134.4">16</text>
<text x="341.8" y="146.7" transform="rotate(-90 341.8 146.7)">4</text>
<text x="206" y="153.8" transform="rotate(-90 206 153.8)">4</text>
<text x="253.6" y="157.3" transform="rotate(-90 253.6 157.3)">4</text>
<text x="341.8" y="196.1" transform="rotate(-90 341.8 196.1)">4</text>
<text x="206" y="203.2" transform="rotate(-90 206 203.2)">4</text>
<text x="253.6" y="206.7" transform="rotate(-90 253.6 206.7)">4</text>
<text x="106.3" y="226.1">VDD</text>
<text x="114.8" y="224.3">14</text>
</g>
<g font-size="3.2" fill="#00f">
<text x="331" y="39.1">2</text>
<text x="80.7" y="42.7">1</text>
<text x="80.7" y="46.2">2</text>
<text x="84.2" y="44.4">STRB</text>
<text x="84.2" y="47.9">DATA</text>
<text x="104.3" y="47.9">OUT/EN</text>
<text x="118.4" y="46.2">15</text>
<text x="195.2" y="46.2">2</text>
<text x="331" y="46.2">3</text>
<text x="351.4" y="42.7">1</text>
<text x="80.7" y="49.7">3</text>
<text x="80.7" y="53.2">4</text>
<text x="84.2" y="51.5">CLOCK</text>
<text x="112.4" y="51.5">Q5</text>
<text x="118.4" y="53.2">13</text>
<text x="118.4" y="49.7">14</text>
<text x="195.2" y="53.2">3</text>
<text x="215.5" y="49.7">1</text>
<text x="240.8" y="49.7">13</text>
<text x="263.2" y="53.2">14</text>
<text x="386" y="49.7">2</text>
<text x="386" y="53.2">3</text>
<text x="80.7" y="56.8">5</text>
<text x="84.2" y="55">Q1</text>
<text x="84.2" y="58.5">Q2</text>
<text x="112.4" y="58.5">Q7</text>
<text x="112.4" y="55">Q6</text>
<text x="118.4" y="56.8">12</text>
<text x="240.8" y="56.8">12</text>
<text x="386" y="56.8">1</text>
<text x="80.7" y="60.3">6</text>
<text x="80.7" y="63.8">7</text>
<text x="84.2" y="62.1">Q3</text>
<text x="84.2" y="65.6">Q4</text>
<text x="111.4" y="65.6">Q'S</text>
<text x="112.4" y="62.1">Q8</text>
<text x="118.4" y="63.8">10</text>
<text x="118.4" y="60.3">11</text>
<text x="112.2" y="69.1">QS</text>
<text x="118.4" y="67.3">9</text>
<text x="329" y="88.5">13</text>
<text x="195.2" y="95.6">6</text>
<text x="329" y="95.6">12</text>
<text x="351.4" y="92">14</text>
<text x="215.5" y="99.1">7</text>
<text x="242.8" y="99.1">9</text>
<text x="386" y="99.1">2</text>
<text x="195.2" y="102.6">5</text>
<text x="240.8" y="106.2">10</text>
<text x="263.2" y="102.6">8</text>
<text x="386" y="106.2">1</text>
<text x="386" y="102.6">3</text>
<text x="80.7" y="134.4">1</text>
<text x="80.7" y="137.9">2</text>
<text x="84.2" y="136.1">STRB</text>
<text x="118.4" y="137.9">15</text>
<text x="80.7" y="141.4">3</text>
<text x="84.2" y="139.7">DATA</text>
<text x="84.2" y="143.2">CLOCK</text>
<text x="104.3" y="139.7">OUT/EN</text>
<text x="112.4" y="143.2">Q5</text>
<text x="118.4" y="141.4">14</text>
<text x="80.7" y="145">4</text>
<text x="80.7" y="148.5">5</text>
<text x="84.2" y="146.7">Q1</text>
<text x="112.4" y="146.7">Q6</text>
<text x="118.4" y="148.5">12</text>
<text x="118.4" y="145">13</text>
<text x="80.7" y="152">6</text>
<text x="80.7" y="155.5">7</text>
<text x="84.2" y="150.2">Q2</text>
<text x="84.2" y="153.8">Q3</text>
<text x="112.4" y="153.8">Q8</text>
<text x="112.4" y="150.2">Q7</text>
<text x="118.4" y="155.5">10</text>
<text x="118.4" y="152">11</text>
<text x="331" y="152">6</text>
<text x="351.4" y="155.5">7</text>
<text x="84.2" y="157.3">Q4</text>
<text x="111.4" y="157.3">Q'S</text>
<text x="112.2" y="160.8">QS</text>
<text x="118.4" y="159.1">9</text>
<text x="195.2" y="159.1">2</text>
<text x="331" y="159.1">5</text>
<text x="195.2" y="166.1">3</text>
<text x="215.5" y="162.6">1</text>
<text x="240.8" y="162.6">13</text>
<text x="263.2" y="166.1">14</text>
<text x="386" y="162.6">2</text>
<text x="386" y="166.1">3</text>
<text x="240.8" y="169.7">12</text>
<text x="386" y="169.7">1</text>
<text x="331" y="201.4">9</text>
<text x="195.2" y="208.5">6</text>
<text x="329" y="208.5">10</text>
<text x="351.4" y="204.9">8</text>
<text x="195.2" y="215.5">5</text>
<text x="215.5" y="212">7</text>
<text x="242.8" y="212">9</text>
<text x="263.2" y="215.5">8</text>
<text x="386" y="212">2</text>
<text x="386" y="215.5">3</text>
<text x="240.8" y="219">10</text>
<text x="386" y="219">1</text>
<text x="84.2" y="224.3">1</text>
<text x="84.2" y="227.9">2</text>
<text x="87.7" y="226.1">A</text>
<text x="114.8" y="227.9">13</text>
<text x="84.2" y="231.4">3</text>
<text x="87.7" y="229.6">B</text>
<text x="87.7" y="233.2">J=A/B</text>
<text x="110.9" y="233.2">G</text>
<text x="111" y="229.6">H</text>
<text x="114.8" y="231.4">12</text>
<text x="84.2" y="234.9">4</text>
<text x="84.2" y="238.4">5</text>
<text x="87.7" y="236.7">K=C/D</text>
<text x="101.8" y="236.7">M=G/H</text>
<text x="114.8" y="238.4">10</text>
<text x="114.8" y="234.9">11</text>
<text x="84.2" y="242">6</text>
<text x="87.7" y="240.2">C</text>
<text x="87.7" y="243.7">D</text>
<text x="103.7" y="240.2">L=E/F</text>
<text x="111.5" y="243.7">F</text>
<text x="114.8" y="245.5">8</text>
<text x="114.8" y="242">9</text>
<text x="111.3" y="247.3">E</text>
</g>
<g font-size="3.2">
<text x="341.8" y="56.2" transform="rotate(-90 341.8 56.2)">11</text>
<text x="206" y="63.3" transform="rotate(-90 206 63.3)">11</text>
<text x="80.7" y="67.3">8</text>
<text x="84.2" y="69.1">VSS</text>
<text x="253.6" y="66.8" transform="rotate(-90 253.6 66.8)">11</text>
<text x="341.8" y="105.6" transform="rotate(-90 341.8 105.6)">11</text>
<text x="206" y="112.7" transform="rotate(-90 206 112.7)">11</text>
<text x="253.6" y="116.2" transform="rotate(-90 253.6 116.2)">11</text>
<text x="80.7" y="159.1">8</text>
<text x="84.2" y="160.8">VSS</text>
<text x="341.8" y="169.1" transform="rotate(-90 341.8 169.1)">11</text>
<text x="206" y="176.2" transform="rotate(-90 206 176.2)">11</text>
<text x="253.6" y="179.7" transform="rotate(-90 253.6 179.7)">11</text>
<text x="341.8" y="218.5" transform="rotate(-90 341.8 218.5)">11</text>
<text x="206" y="225.5" transform="rotate(-90 206 225.5)">11</text>
<text x="253.6" y="229.1" transform="rotate(-90 253.6 229.1)">11</text>
<text x="84.2" y="245.5">7</text>
<text x="87.7" y="247.3">VSS</text>
</g>
<g font-size="2.5" fill="#800">
<text x="299.2" y="45.8">1</text>
<text x="305.7" y="42.5">2</text>
<text x="309.7" y="45.8">3</text>
<text x="373.2" y="45.7" transform="rotate(-90 373.2 45.7)">1</text>
<text x="376.6" y="52.2" transform="rotate(-90 376.6 52.2)">2</text>
<text x="373.2" y="56.3" transform="rotate(-90 373.2 56.3)">3</text>
<text x="299.2" y="95.2">1</text>
<text x="305.7" y="91.9">2</text>
<text x="309.7" y="95.2">3</text>
<text x="373.2" y="95.1" transform="rotate(-90 373.2 95.1)">1</text>
<text x="376.6" y="101.6" transform="rotate(-90 376.6 101.6)">2</text>
<text x="373.2" y="105.7" transform="rotate(-90 373.2 105.7)">3</text>
<text x="305.7" y="155.4">2</text>
<text x="299.2" y="158.7">1</text>
<text x="309.7" y="158.7">3</text>
<text x="373.2" y="158.6" transform="rotate(-90 373.2 158.6)">1</text>
<text x="376.6" y="165.1" transform="rotate(-90 376.6 165.1)">2</text>
<text x="373.2" y="169.2" transform="rotate(-90 373.2 169.2)">3</text>
<text x="299.2" y="208.1">1</text>
<text x="305.7" y="204.8">2</text>
<text x="309.7" y="208.1">3</text>
<text x="373.2" y="208" transform="rotate(-90 373.2 208)">1</text>
<text x="376.6" y="214.5" transform="rotate(-90 376.6 214.5)">2</text>
<text x="373.2" y="218.6" transform="rotate(-90 373.2 218.6)">3</text>
</g>
</svg>
